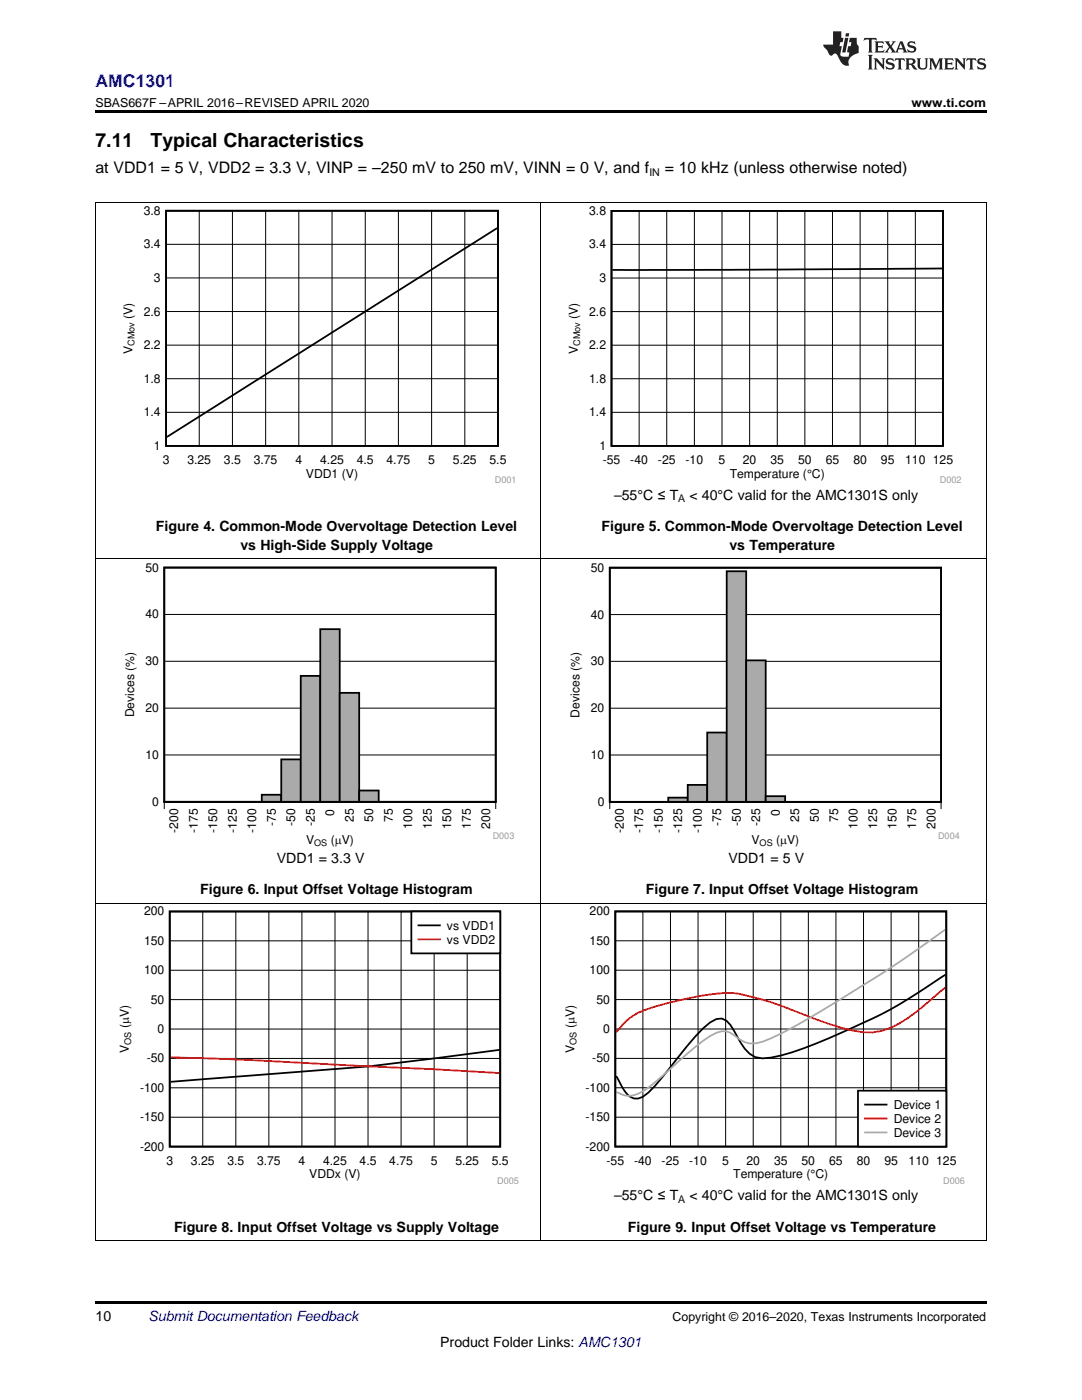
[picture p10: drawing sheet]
<svg xmlns="http://www.w3.org/2000/svg" width="216mm" height="279mm" viewBox="0 0 216 279" stroke-linecap="round" stroke-linejoin="round" font-family="sans-serif">
<path d="M19 247.6h.2zM196.7 247.6h.1zM19 259.7h177.8v.5h-177.8z" fill="#000"/>
<path d="M19.1 180.2v67.4M107.9 180.2v67.4M196.8 180.2v67.4M19 247.6h177.8" fill="none" stroke="#000" stroke-width=".2"/>
<path d="M23.3 180.9h80.2v55.4h-80.2z" fill-rule="evenodd" fill="#fff"/>
<path d="M33.9 181.9h65.9v46.9h-65.9zM99.6 209.5l-26.2 3.3-39.4 3.1" fill="none" stroke="#000" stroke-width=".35"/>
<g fill="none" stroke="#000" stroke-width=".2">
<path d="M33.9 199.5h65.9M33.9 193.6h65.9M33.9 187.8h65.9M40.5 181.9v46.9M47.1 181.9v46.9M53.6 181.9v46.9M60.2 181.9v46.9M66.8 181.9v46.9M73.4 181.9v46.9M80 181.9v46.9M86.6 181.9v46.9M93.2 181.9v46.9"/>
<path d="M33.9 217.1h65.9M33.9 211.2h65.9M33.9 205.4h65.9M33.9 223h65.9"/>
</g>
<path d="M34 211l15.7 .5 49.9 2.7" fill="none" stroke="#f00" stroke-width=".35"/>
<path d="M82.1 181.9h17.7v8.4h-17.7z" fill-rule="evenodd" fill="#fff"/>
<path d="M82.1 181.9h17.7v8.4h-17.7zM83.5 184.7h4.3" fill="none" stroke="#000" stroke-width=".35"/>
<path d="M83.5 187.5h4.3" fill="none" stroke="#f00" stroke-width=".35"/>
<path d="M112.2 180.9h80.3v55.4h-80.3z" fill-rule="evenodd" fill="#fff"/>
<path d="M122.8 181.9h66v46.9h-66zM188.6 194.5l-.6 .4a98.2 98.2 0 0 1-20.3 11.3l-2.4 1.1a58.9 58.9 0 0 1-11.5 3.8 4.6 4.6 0 0 1-5.2-1.8l-.8-1.2a17.4 17.4 0 0 0-2.9-4.4l-.9-.4-1 .1a17.9 17.9 0 0 0-6 5.4l-3.2 4.2a27.7 27.7 0 0 1-5.5 5.9 2.53 2.53 0 0 1-3.7-1.2l-1.7-2.9" fill="none" stroke="#000" stroke-width=".35"/>
<g fill="none" stroke="#000" stroke-width=".2">
<path d="M122.8 199.5h66M122.8 193.6h66M122.8 187.8h66M128.3 181.9v46.9M133.8 181.9v46.9M139.3 181.9v46.9M144.8 181.9v46.9M150.3 181.9v46.9M155.8 181.9v46.9M161.3 181.9v46.9M166.8 181.9v46.9M172.3 181.9v46.9"/>
<path d="M177.8 181.9v46.9M183.3 181.9v46.9M122.8 217.1h66M122.8 211.2h66M122.8 205.4h66M122.8 223h66"/>
</g>
<path d="M188.6 197.1l-2.9 2.4a27.1 27.1 0 0 1-9.7 6.2 15.3 15.3 0 0 1-8.3-.6l-7.3-2.6a60.7 60.7 0 0 0-14-4.3 53.2 53.2 0 0 0-15.7 2.7 13.2 13.2 0 0 0-7.8 5.1" fill="none" stroke="#f00" stroke-width=".35"/>
<path d="M188.6 185.5a281.6 281.6 0 0 1-32.8 20.8l-2 .9a6.3 6.3 0 0 1-5.2 .8l-.8-.4a9.2 9.2 0 0 0-2.9-1.8h-.9a13 13 0 0 0-5.3 3.2l-6.5 5.7a16.6 16.6 0 0 1-5.7 3.9 5.4 5.4 0 0 1-3.6-.7" fill="none" stroke="#aaa" stroke-width=".35"/>
<path d="M171.2 217.7h17.6v11.1h-17.6z" fill-rule="evenodd" fill="#fff"/>
<path d="M171.2 217.7h17.6v11.1h-17.6zM172.6 220.4h4.3" fill="none" stroke="#000" stroke-width=".35"/>
<path d="M172.6 223.2h4.3" fill="none" stroke="#f00" stroke-width=".35"/>
<path d="M172.6 226h4.3" fill="none" stroke="#aaa" stroke-width=".35"/>
<path d="M19.1 111.5v68.8M107.9 111.5v68.8M196.8 111.5v68.8M19 180.2h177.8" fill="none" stroke="#000" stroke-width=".2"/>
<path d="M24.4 112.3h78.2v56.7h-78.2z" fill-rule="evenodd" fill="#fff"/>
<path d="M32.8 113.3h66.1v46.7h-66.1zM32.8 160h3.9zM36.7 160h3.9zM40.6 160h3.8zM44.4 160h3.9zM48.3 160h3.9z" fill="none" stroke="#000" stroke-width=".35"/>
<path d="M32.8 113.3h66.1M32.8 132h66.1M32.8 122.6h66.1M32.8 150.7h66.1M32.8 141.3h66.1M32.8 161.5v-1.5h66.1v1.5" fill="none" stroke="#000" stroke-width=".2"/>
<path d="M32.8 160h19.4" fill="none" stroke="#aaa" stroke-width=".2"/>
<path d="M52.2 158.6h3.9v1.4h-3.9z" fill-rule="evenodd" fill="#aaa"/>
<path d="M52.2 158.6h3.9v1.4h-3.9z" fill="none" stroke="#000" stroke-width=".35"/>
<path d="M56.1 151.6h3.9v8.4h-3.9z" fill-rule="evenodd" fill="#aaa"/>
<path d="M56.1 151.6h3.9v8.4h-3.9z" fill="none" stroke="#000" stroke-width=".35"/>
<path d="M60 134.9h3.9v25.1h-3.9z" fill-rule="evenodd" fill="#aaa"/>
<path d="M60 134.9h3.9v25.1h-3.9z" fill="none" stroke="#000" stroke-width=".35"/>
<path d="M63.9 125.6h3.9v34.4h-3.9z" fill-rule="evenodd" fill="#aaa"/>
<path d="M63.9 125.6h3.9v34.4h-3.9z" fill="none" stroke="#000" stroke-width=".35"/>
<path d="M67.8 138.3h3.9v21.7h-3.9z" fill-rule="evenodd" fill="#aaa"/>
<path d="M67.8 138.3h3.9v21.7h-3.9z" fill="none" stroke="#000" stroke-width=".35"/>
<path d="M71.7 157.8h3.9v2.2h-3.9z" fill-rule="evenodd" fill="#aaa"/>
<path d="M32.8 113.3h66.1v46.7h-66.1zM71.7 157.8h3.9v2.2h-3.9zM75.6 160h3.9zM79.5 160h3.8zM83.3 160h3.9zM87.2 160h3.9zM91.1 160h3.9zM95 160h3.9z" fill="none" stroke="#000" stroke-width=".35"/>
<path d="M75.6 160h23.3" fill="none" stroke="#aaa" stroke-width=".2"/>
<path d="M113.3 112.3h78.2v56.7h-78.2z" fill-rule="evenodd" fill="#fff"/>
<path d="M121.7 113.3h66.1v46.7h-66.1zM121.7 160h3.9zM125.6 160h3.9zM129.5 160h3.8z" fill="none" stroke="#000" stroke-width=".35"/>
<path d="M121.7 113.3h66.1M121.7 132h66.1M121.7 122.6h66.1M121.7 150.7h66.1M121.7 141.3h66.1M187.8 160v1.5M187.8 160h-66.1v1.5" fill="none" stroke="#000" stroke-width=".2"/>
<path d="M121.7 160h11.6" fill="none" stroke="#aaa" stroke-width=".2"/>
<path d="M133.3 159.2h3.9v.8h-3.9z" fill-rule="evenodd" fill="#aaa"/>
<path d="M133.3 159.2h3.9v.8h-3.9z" fill="none" stroke="#000" stroke-width=".35"/>
<path d="M137.2 156.6h3.9v3.4h-3.9z" fill-rule="evenodd" fill="#aaa"/>
<path d="M137.2 156.6h3.9v3.4h-3.9z" fill="none" stroke="#000" stroke-width=".35"/>
<path d="M141.1 146.2h3.9v13.8h-3.9z" fill-rule="evenodd" fill="#aaa"/>
<path d="M141.1 146.2h3.9v13.8h-3.9z" fill="none" stroke="#000" stroke-width=".35"/>
<path d="M145 114h3.9v46h-3.9z" fill-rule="evenodd" fill="#aaa"/>
<path d="M145 114h3.9v46h-3.9z" fill="none" stroke="#000" stroke-width=".35"/>
<path d="M148.9 131.8h3.9v28.2h-3.9z" fill-rule="evenodd" fill="#aaa"/>
<path d="M148.9 131.8h3.9v28.2h-3.9z" fill="none" stroke="#000" stroke-width=".35"/>
<path d="M152.8 158.9h3.9v1.1h-3.9z" fill-rule="evenodd" fill="#aaa"/>
<path d="M121.7 113.3h66.1v46.7h-66.1zM152.8 158.9h3.9v1.1h-3.9zM156.7 160h3.9zM160.6 160h3.8zM164.4 160h3.9zM168.3 160h3.9zM172.2 160h3.9zM176.1 160h3.9zM180 160h3.9zM183.9 160h3.9z" fill="none" stroke="#000" stroke-width=".35"/>
<path d="M156.7 160h31.1" fill="none" stroke="#aaa" stroke-width=".2"/>
<path d="M19.1 40.4v71.1M107.9 40.4v71.1M196.8 40.4v71.1M19 111.5h177.8" fill="none" stroke="#000" stroke-width=".2"/>
<path d="M24 41.1h78.8v55.4h-78.8z" fill-rule="evenodd" fill="#fff"/>
<path d="M33.1 42.1h66.3v46.9h-66.3zM99.2 45.5l-65.9 41.7" fill="none" stroke="#000" stroke-width=".35"/>
<g fill="none" stroke="#000" stroke-width=".2">
<path d="M33.1 55.5h66.3M33.1 48.8h66.3M39.8 42.1v46.9M46.4 42.1v46.9M53 42.1v46.9M59.6 42.1v46.9M66.3 42.1v46.9M72.9 42.1v46.9M79.5 42.1v46.9M86.1 42.1v46.9M92.7 42.1v46.9M33.1 75.6h66.3"/>
<path d="M33.1 68.9h66.3M33.1 62.2h66.3M33.1 82.3h66.3"/>
</g>
<path d="M112.9 41.1h79v55.4h-79z" fill-rule="evenodd" fill="#fff"/>
<path d="M122 42.1h66.2v46.9h-66.2zM188 53.6l-65.8 .3" fill="none" stroke="#000" stroke-width=".35"/>
<g fill="none" stroke="#000" stroke-width=".2">
<path d="M19 40.4h177.8M122 55.5h66.2M122 48.8h66.2M127.5 42.1v46.9M133 42.1v46.9M138.6 42.1v46.9M144.1 42.1v46.9M149.6 42.1v46.9M155.1 42.1v46.9M160.6 42.1v46.9M166.1 42.1v46.9M171.6 42.1v46.9"/>
<path d="M177.1 42.1v46.9M182.6 42.1v46.9M122 75.6h66.2M122 68.9h66.2M122 62.2h66.2M122 82.3h66.2"/>
</g>
<path d="M19 22h177.8v.5h-177.8z" fill="#000"/>
<g fill="#231f20">
<path d="M172.5 7.6l-.1 .5 .4-.2h.6v.1v2.1l-.2 .4h.9l-.2-.4v-2.1l.1-.1h.5l.5 .2-.2-.5zM174.5 8.3l.2 .3v1.5l-.2 .4h1.8l.2-.6a1.04 1.04 0 0 1-1.3 .2v-.7h.6l.3 .2v-.6l-.3 .2h-.6v-.6l.8-.1 .4 .3-.2-.5zM176.5 8.3l.9 1.1-.9 1.1h.8l-.2-.2 .4-.7 .5 .7-.2 .2h1.5l-.2-.2 .2-.4h.9l.1 .4-.2 .2h1l-.3-.3-.7-1.9h-.5l-.9 2-.8-1 .9-1h-.8l.1 .3-.4 .5-.3-.6 .1-.2zM179.7 8.6l.4 1h-.7zM181.3 8.4a.63 .63 0 0 0-.2 .7 .63 .63 0 0 0 .6 .4l.6 .2 .1 .2a.75 .75 0 0 1-.7 .4 .75 .75 0 0 1-.6-.5l.1 .7 .1-.1a1.11 1.11 0 0 0 1.5-.6 1.13 1.13 0 0 0-1.2-.8l-.1-.4a1.04 1.04 0 0 1 1.2 .2l-.2-.5-.2 .1-.4-.2zM173.2 10.9l.2 .4v2.2l-.2 .4h1l-.3-.4v-2.2l.3-.4zM174.3 11.6l.3 .4v1.5l-.3 .4h.8l-.2-.4v-1.3l1.5 1.7v-1.9l.2-.4h-.7l.2 .4v.9l-1.1-1.3zM177 11.8a.62 .62 0 0 0-.2 .7 .62 .62 0 0 0 .6 .4l.6 .1 .1 .3a.76 .76 0 0 1-.7 .3 .76 .76 0 0 1-.7-.4l.2 .7 .1-.1a1.11 1.11 0 0 0 1.5-.6 1.13 1.13 0 0 0-1.2-.8l-.1-.4a1.04 1.04 0 0 1 1.2 .2l-.2-.6-.2 .1-.5-.1zM178.7 11.6l-.2 .6a.61 .61 0 0 1 .8-.3v1.6l-.2 .4h.9l-.2-.4v-1.6a.63 .63 0 0 1 .7 .3l-.1-.6zM180.6 11.6l.3 .4v1.5l-.3 .4h1l-.2-.2-.1-.8 .6 .2a.76 .76 0 0 0 1.2 .7l-1-1a.58 .58 0 0 0 .6-.5 .58 .58 0 0 0-.5-.6zM181.4 11.9h.1a.45 .45 0 0 1 .5 .1 .45 .45 0 0 1 .1 .5l-.8 .2zM182.9 11.6l.2 .2a2.17 2.17 0 0 0 .3 1.9 .99 .99 0 0 0 1.6-.6v-1.1l.2-.4h-.7l.2 .2a1.92 1.92 0 0 1-.2 1.8 .6 .6 0 0 1-.9-.5v-1.1l.2-.4zM185.4 11.6l.2 .4v1.5l-.2 .4h.7l-.2-.4v-1.4l.8 1.8 .8-1.8v1.4l-.2 .4h.9l-.2-.4v-1.5l.2-.4h-.8l-.6 1.5-.6-1.5zM188.4 11.6l.2 .4v1.5l-.2 .4h1.8l.1-.6a1.04 1.04 0 0 1-1.2 .1v-.6h.5l.4 .2v-.6l-.4 .2h-.5v-.7h.8l.3 .3-.1-.6zM190.5 11.6l.2 .4v1.5l-.2 .4h.7l-.2-.4v-1.3l1.5 1.7v-1.9l.2-.4h-.7l.2 .4v.9l-1.1-1.3zM192.9 11.6l-.1 .6a.61 .61 0 0 1 .7-.3l.1 1.6-.3 .4h1l-.3-.4 .1-1.6a.63 .63 0 0 1 .7 .3l-.1-.6zM195.2 11.8a.62 .62 0 0 0-.2 .7 .62 .62 0 0 0 .6 .4l.6 .1 .1 .3a.76 .76 0 0 1-.7 .3 .76 .76 0 0 1-.6-.4l.1 .7 .1-.1a1.11 1.11 0 0 0 1.6-.6 1.13 1.13 0 0 0-1.3-.8l-.1-.4a1.04 1.04 0 0 1 1.2 .2l-.1-.6-.2 .1-.5-.1z"/>
<path d="M166.2 6.3v2.6h-1.9v.4l.8 .9a.91 .91 0 0 0 1 .8 .56 .56 0 0 1 .5-.3 .56 .56 0 0 1 .5 .3l.4 .8a1.53 1.53 0 0 0 1.9 1.2 1.54 1.54 0 0 1 1-2.1l.9-.3v-1.4a1.52 1.52 0 0 1-.4-1.6h-1.3l-.2 .8h.5l-.2 .8h-.5l-.1 1v.2l.4 .1-.2 .8a1.93 1.93 0 0 1-1.6-.3l.3-1.8h-.5l.2-.8h.4l.2-.8h-.4v-1.3zM168.6 7.6l-.6 2.9h.7l.6-2.9zM168.8 6.6l-.1 .7h.6l.2-.7z"/>
</g>
<g font-size="3.9">
<text x="19" y="29.3">7.11</text>
<text x="30.1" y="29.3">Typical Characteristics</text>
</g>
<text font-size="3.5" fill="#00f" x="19" y="17.3">AMC1301</text>
<g font-size="3.2">
<text x="19" y="34.4">at VDD1 = 5 V, VDD2 = 3.3 V, VINP = –250 mV to 250 mV, VINN = 0 V, and f</text>
<text x="132.6" y="34.4">= 10 kHz (unless otherwise noted)</text>
</g>
<g font-size="2.8">
<text x="122.5" y="99.7">–55°C ≤ T</text>
<text x="137.6" y="99.7">&lt; 40°C valid for the AMC1301S only</text>
<text x="31.1" y="106">Figure 4. Common-Mode Overvoltage Detection Level</text>
<text x="120" y="106">Figure 5. Common-Mode Overvoltage Detection Level</text>
<text x="48" y="109.7">vs High-Side Supply Voltage</text>
<text x="145.6" y="109.7">vs Temperature</text>
<text x="55.2" y="172.2">VDD1 = 3.3 V</text>
<text x="145.3" y="172.2">VDD1 = 5 V</text>
<text x="40" y="178.5">Figure 6. Input Offset Voltage Histogram</text>
<text x="128.9" y="178.5">Figure 7. Input Offset Voltage Histogram</text>
<text x="122.5" y="239.5">–55°C ≤ T</text>
<text x="137.6" y="239.5">&lt; 40°C valid for the AMC1301S only</text>
<text x="34.7" y="245.9">Figure 8. Input Offset Voltage vs Supply Voltage</text>
<text x="125.3" y="245.9">Figure 9. Input Offset Voltage vs Temperature</text>
<text x="19" y="263.6">10</text>
<text x="87.8" y="268.9">Product Folder Links: AMC1301</text>
</g>
<text font-size="2.8" fill="#0000c8" x="29.6" y="263.6">Submit Documentation Feedback</text>
<g font-size="2.5">
<text x="19" y="21.4">SBAS667F –APRIL 2016–REVISED APRIL 2020</text>
<text x="181.9" y="21.4">www.ti.com</text>
<text x="134.2" y="263.6">Copyright © 2016–2020, Texas Instruments Incorporated</text>
</g>
<g font-size="2.4">
<text x="28.7" y="42.9">3.8</text>
<text x="117.6" y="42.9">3.8</text>
<text x="28.7" y="49.6">3.4</text>
<text x="117.6" y="49.6">3.4</text>
<text x="30.7" y="56.3">3</text>
<text x="119.6" y="56.3">3</text>
<text x="26.4" y="63.6" transform="rotate(-90 26.4 63.6)">(V)</text>
<text x="28.7" y="63">2.6</text>
<text x="115.3" y="63.6" transform="rotate(-90 115.3 63.6)">(V)</text>
<text x="117.6" y="63">2.6</text>
<text x="26.4" y="70.7" transform="rotate(-90 26.4 70.7)">V</text>
<text x="28.7" y="69.7">2.2</text>
<text x="115.3" y="70.7" transform="rotate(-90 115.3 70.7)">V</text>
<text x="117.6" y="69.7">2.2</text>
<text x="28.7" y="76.4">1.8</text>
<text x="117.6" y="76.4">1.8</text>
<text x="28.7" y="83.1">1.4</text>
<text x="117.6" y="83.1">1.4</text>
<text x="30.7" y="89.8">1</text>
<text x="119.6" y="89.8">1</text>
<text x="32.5" y="92.6">3</text>
<text x="37.4" y="92.6">3.25</text>
<text x="44.7" y="92.6">3.5</text>
<text x="50.6" y="92.6">3.75</text>
<text x="59" y="92.6">4</text>
<text x="61" y="95.3">VDD1 (V)</text>
<text x="63.9" y="92.6">4.25</text>
<text x="71.2" y="92.6">4.5</text>
<text x="77.1" y="92.6">4.75</text>
<text x="85.5" y="92.6">5</text>
<text x="90.4" y="92.6">5.25</text>
<text x="97.7" y="92.6">5.5</text>
<text x="120.3" y="92.6">-55</text>
<text x="125.8" y="92.6">-40</text>
<text x="131.3" y="92.6">-25</text>
<text x="136.8" y="92.6">-10</text>
<text x="143.4" y="92.6">5</text>
<text x="145.6" y="95.3">Temperature (°C)</text>
<text x="148.2" y="92.6">20</text>
<text x="153.7" y="92.6">35</text>
<text x="159.3" y="92.6">50</text>
<text x="164.8" y="92.6">65</text>
<text x="170.3" y="92.6">80</text>
<text x="175.8" y="92.6">95</text>
<text x="180.6" y="92.6">110 125</text>
<text x="29" y="114.1">50</text>
<text x="117.9" y="114.1">50</text>
<text x="29" y="123.4">40</text>
<text x="117.9" y="123.4">40</text>
<text x="29" y="132.8">30</text>
<text x="117.9" y="132.8">30</text>
<text x="26.8" y="143.2" transform="rotate(-90 26.8 143.2)">Devices (%)</text>
<text x="29" y="142.1">20</text>
<text x="115.7" y="143.2" transform="rotate(-90 115.7 143.2)">Devices (%)</text>
<text x="117.9" y="142.1">20</text>
<text x="29" y="151.5">10</text>
<text x="117.9" y="151.5">10</text>
<text x="30.4" y="160.8">0</text>
<text x="119.3" y="160.8">0</text>
<text x="35.6" y="166.2" transform="rotate(-90 35.6 166.2)">-200</text>
<text x="39.5" y="166.2" transform="rotate(-90 39.5 166.2)">-175</text>
<text x="43.4" y="166.2" transform="rotate(-90 43.4 166.2)">-150</text>
<text x="47.3" y="166.2" transform="rotate(-90 47.3 166.2)">-125</text>
<text x="51.1" y="166.2" transform="rotate(-90 51.1 166.2)">-100</text>
<text x="55" y="164.9" transform="rotate(-90 55 164.9)">-75</text>
<text x="58.9" y="164.9" transform="rotate(-90 58.9 164.9)">-50</text>
<text x="62.8" y="164.9" transform="rotate(-90 62.8 164.9)">-25</text>
<text x="66.7" y="162.8" transform="rotate(-90 66.7 162.8)">0</text>
<text x="70.6" y="164.1" transform="rotate(-90 70.6 164.1)">25</text>
<text x="74.5" y="164.1" transform="rotate(-90 74.5 164.1)">50</text>
<text x="78.4" y="164.1" transform="rotate(-90 78.4 164.1)">75</text>
<text x="82.3" y="165.4" transform="rotate(-90 82.3 165.4)">100</text>
<text x="86.2" y="165.4" transform="rotate(-90 86.2 165.4)">125</text>
<text x="90" y="165.4" transform="rotate(-90 90 165.4)">150</text>
<text x="93.9" y="165.4" transform="rotate(-90 93.9 165.4)">175</text>
<text x="97.8" y="165.4" transform="rotate(-90 97.8 165.4)">200</text>
<text x="124.5" y="166.2" transform="rotate(-90 124.5 166.2)">-200</text>
<text x="128.4" y="166.2" transform="rotate(-90 128.4 166.2)">-175</text>
<text x="132.2" y="166.2" transform="rotate(-90 132.2 166.2)">-150</text>
<text x="136.1" y="166.2" transform="rotate(-90 136.1 166.2)">-125</text>
<text x="140" y="166.2" transform="rotate(-90 140 166.2)">-100</text>
<text x="143.9" y="164.9" transform="rotate(-90 143.9 164.9)">-75</text>
<text x="147.8" y="164.9" transform="rotate(-90 147.8 164.9)">-50</text>
<text x="151.7" y="164.9" transform="rotate(-90 151.7 164.9)">-25</text>
<text x="155.6" y="162.8" transform="rotate(-90 155.6 162.8)">0</text>
<text x="159.5" y="164.1" transform="rotate(-90 159.5 164.1)">25</text>
<text x="163.4" y="164.1" transform="rotate(-90 163.4 164.1)">50</text>
<text x="167.2" y="164.1" transform="rotate(-90 167.2 164.1)">75</text>
<text x="171.1" y="165.4" transform="rotate(-90 171.1 165.4)">100</text>
<text x="175" y="165.4" transform="rotate(-90 175 165.4)">125</text>
<text x="178.9" y="165.4" transform="rotate(-90 178.9 165.4)">150</text>
<text x="182.8" y="165.4" transform="rotate(-90 182.8 165.4)">175</text>
<text x="186.7" y="165.4" transform="rotate(-90 186.7 165.4)">200</text>
<text x="61.1" y="168.4">V</text>
<text x="66" y="168.4">(PV)</text>
<text x="150" y="168.4">V</text>
<text x="154.9" y="168.4">(PV)</text>
<text x="28.8" y="182.7">200</text>
<text x="89.2" y="185.5">vs VDD1</text>
<text x="117.7" y="182.7">200</text>
<text x="28.8" y="188.6">150</text>
<text x="89.2" y="188.3">vs VDD2</text>
<text x="117.7" y="188.6">150</text>
<text x="28.8" y="194.4">100</text>
<text x="117.7" y="194.4">100</text>
<text x="30.1" y="200.3">50</text>
<text x="119" y="200.3">50</text>
<text x="25.7" y="205.2" transform="rotate(-90 25.7 205.2)">(PV)</text>
<text x="31.4" y="206.2">0</text>
<text x="114.6" y="205.2" transform="rotate(-90 114.6 205.2)">(PV)</text>
<text x="120.3" y="206.2">0</text>
<text x="25.7" y="210.1" transform="rotate(-90 25.7 210.1)">V</text>
<text x="29.3" y="212">-50</text>
<text x="114.6" y="210.1" transform="rotate(-90 114.6 210.1)">V</text>
<text x="118.2" y="212">-50</text>
<text x="27.9" y="217.9">-100</text>
<text x="116.8" y="217.9">-100</text>
<text x="178.3" y="221.3">Device 1</text>
<text x="27.9" y="223.8">-150</text>
<text x="116.8" y="223.8">-150</text>
<text x="178.3" y="224.1">Device 2</text>
<text x="178.3" y="226.9">Device 3</text>
<text x="27.9" y="229.6">-200</text>
<text x="33.2" y="232.4">3</text>
<text x="38.1" y="232.4">3.25</text>
<text x="45.4" y="232.4">3.5</text>
<text x="51.3" y="232.4">3.75</text>
<text x="59.6" y="232.4">4</text>
<text x="64.5" y="232.4">4.25</text>
<text x="71.8" y="232.4">4.5</text>
<text x="77.7" y="232.4">4.75</text>
<text x="85.9" y="232.4">5</text>
<text x="90.9" y="232.4">5.25</text>
<text x="98.1" y="232.4">5.5</text>
<text x="116.8" y="229.6">-200</text>
<text x="121" y="232.4">-55</text>
<text x="126.5" y="232.4">-40</text>
<text x="132" y="232.4">-25</text>
<text x="137.5" y="232.4">-10</text>
<text x="144.1" y="232.4">5</text>
<text x="148.9" y="232.4">20</text>
<text x="154.4" y="232.4">35</text>
<text x="159.9" y="232.4">50</text>
<text x="165.4" y="232.4">65</text>
<text x="170.9" y="232.4">80</text>
<text x="176.5" y="232.4">95</text>
<text x="181.3" y="232.4">110 125</text>
<text x="61.7" y="235.2">VDDx (V)</text>
<text x="146.3" y="235.2">Temperature (°C)</text>
</g>
<g font-size="2.1">
<text x="129.6" y="35.1">IN</text>
<text x="135.3" y="100.3">A</text>
<text x="135.3" y="240.1">A</text>
</g>
<g font-size="1.8">
<text x="26.9" y="69" transform="rotate(-90 26.9 69)">CMov</text>
<text x="115.8" y="69.1" transform="rotate(-90 115.8 69.1)">CMov</text>
<text x="62.7" y="168.8">OS</text>
<text x="151.6" y="168.8">OS</text>
<text x="26.1" y="208.5" transform="rotate(-90 26.1 208.5)">OS</text>
<text x="115" y="208.5" transform="rotate(-90 115 208.5)">OS</text>
</g>
<g font-size="1.8" fill="#999">
<text x="98.8" y="96.4">D001</text>
<text x="187.5" y="96.4">D002</text>
<text x="98.3" y="167.4">D003</text>
<text x="187.2" y="167.4">D004</text>
<text x="99.2" y="236.2">D005</text>
<text x="188.2" y="236.2">D006</text>
</g>
</svg>
